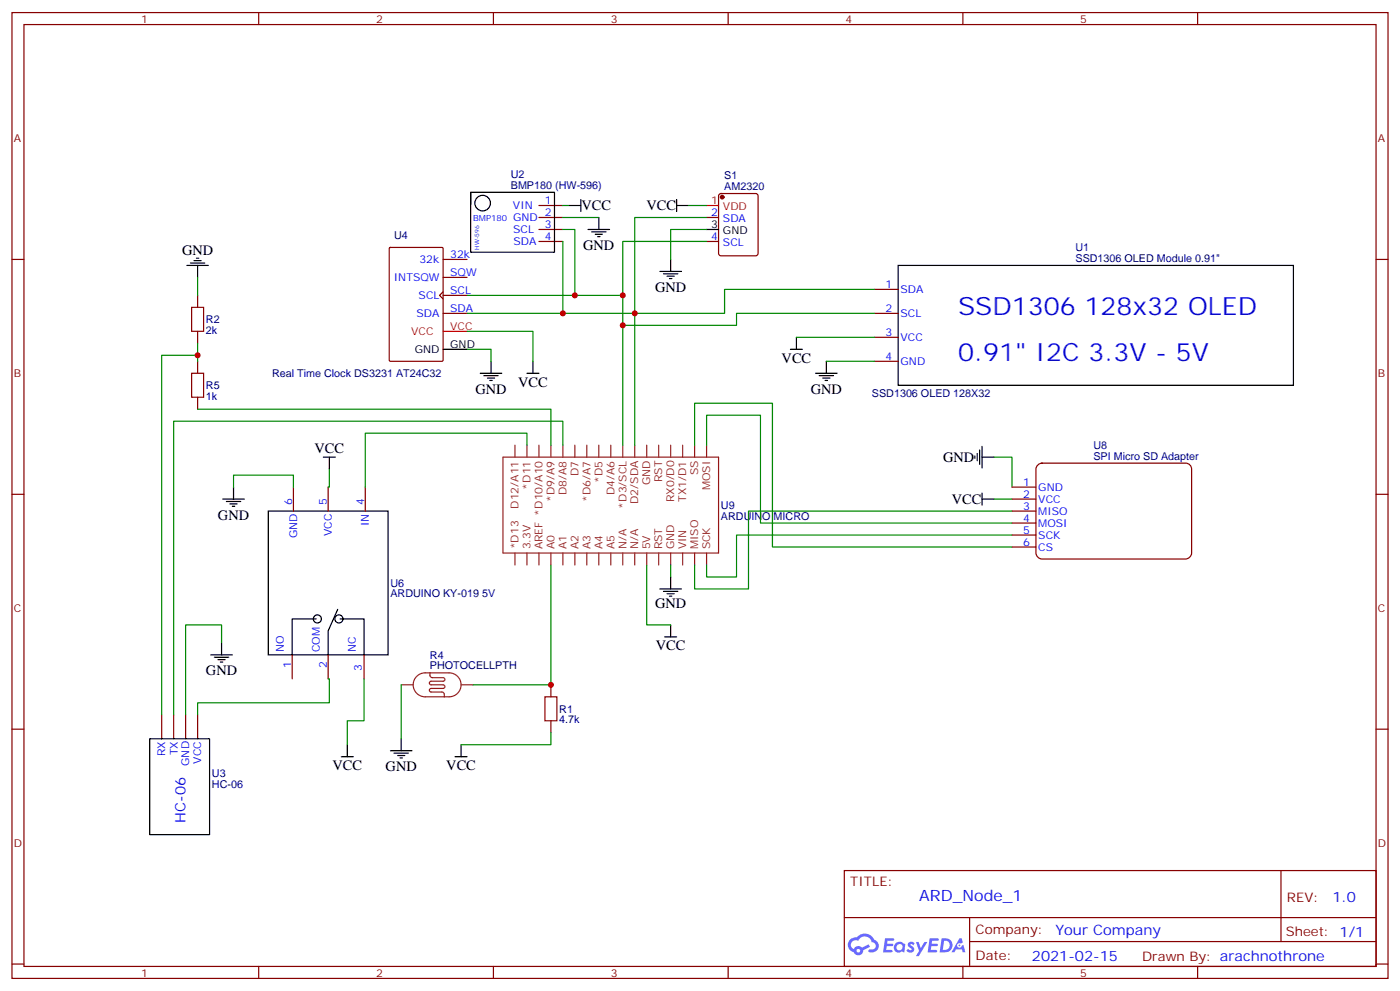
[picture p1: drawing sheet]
<svg xmlns="http://www.w3.org/2000/svg" width="412mm" height="292mm" viewBox="0 0 412 292" stroke-linecap="round" stroke-linejoin="round" font-family="sans-serif">
<g fill="none" stroke="#870000" stroke-width=".35">
<path d="M3.5 3.7h405.4v284.3h-405.4zM7.1 7.2h398.2v277.3h-398.2zM76.2 3.7v3.5M145.3 3.7v3.5M214.5 3.7v3.5M283.6 3.7v3.5M352.8 3.7v3.5M3.5 76.4h3.6M405.3 76.4h3.6M3.5 145.5h3.6M405.3 145.5h3.6M3.5 214.7h3.6"/>
<path d="M405.3 214.7h3.6M248.7 256.3h156.6v28.2h-156.6zM377.3 256.3v20.9M248.7 270.1h156.5M285.6 277.2h119.6M285.6 270.1v14.2M3.5 283.8h3.6M76.2 284.5v3.5M145.3 284.5v3.5M214.5 284.5v3.5M283.6 284.5v3.5M352.8 284.5v3.5"/>
<path d="M405.3 283.8h3.6"/>
</g>
<g fill="#5487ff">
<path d="M267.7 277.5a1.22 1.22 0 0 1 1.7 .2l-.4 .6a.47 .47 0 0 0-.3-.4 .47 .47 0 0 0-.5 .2l.1 .2a1.14 1.14 0 0 1 .8 1.8 1.14 1.14 0 0 1-1.9 0l-.2-.2 .5-.6 .7 .5a.29 .29 0 0 0 .3-.3 .29 .29 0 0 0-.2-.3 1.04 1.04 0 0 1-.6-1.7z"/>
<path d="M260.7 276.2h2.4l.3 .2-.2 .5-1.8 .1-.1 .8h1.5l.3 .4-.3 .4h-1.6l-.2 1.1h1.7l.2 .3-.2 .3-2.6 .1z"/>
<path d="M273.8 276.2h2.4l.3 .2-.1 .5-1.8 .1-.2 .8h1.6l.3 .4-.4 .4-1.6-.1-.1 1.1 1.7 .1 .2 .3-.2 .3-2.6 .1z"/>
<path d="M282.6 276.2h.7l.3 1.3-.6 .3a.69 .69 0 0 0-1 .3 .69 .69 0 0 0 .4 .9 .69 .69 0 0 0 .9-.6l.5-.2 .6 2.2h-.8l-.2-.9h-1.8l-.5 .9h-.8z"/>
<path d="M269.8 277.3h.8l.6 1.8 1.1-1.8h.9l-2.6 4.2h-.8l.9-1.5z"/>
<path d="M277.4 276.2l-.6 4.2h1.3a2.11 2.11 0 0 0 2.5-2.1 2.11 2.11 0 0 0-2.5-2.1zM278.1 277a1.39 1.39 0 0 1 1.7 1.4 1.39 1.39 0 0 1-1.8 1.2h-.3z"/>
<path d="M263.7 277.8a1.54 1.54 0 0 0-.1 2.2 1.54 1.54 0 0 0 2.2 .1l.6 .3 .3-2.3-.2-.3h-.4a1.49 1.49 0 0 0-2.4 0zM264 278.8a.94 .94 0 0 1 1.8 0 .94 .94 0 0 1-1.8 0z"/>
<path d="M250.4 276.6a2.18 2.18 0 0 0 1.1 3.7 1.44 1.44 0 0 0 1.6 .9 1.44 1.44 0 0 0 1.2-1.4l2-1.1-.5-.7-1.9 1a1.47 1.47 0 0 0-2.4 .4 1.39 1.39 0 0 1-.7-1.9 1.39 1.39 0 0 1 2-.5 2.12 2.12 0 0 1 2.2-1.3 2.12 2.12 0 0 1 1.9 1.7 1.14 1.14 0 0 1 1.1 1.4 1.14 1.14 0 0 1-1.7 .7 .43 .43 0 0 0-.5 .4 .43 .43 0 0 0 .4 .5 1.98 1.98 0 0 0 2.5-1.2 1.98 1.98 0 0 0-1.2-2.6 3.1 3.1 0 0 0-5.3-.6l-.9 .1zM252.3 279.9a.55 .55 0 0 1 1.1 0 .55 .55 0 0 1-1.1 0z"/>
<circle cx="282.6" cy="278.3" r=".26"/>
</g>
<g fill="none" stroke="#870000" stroke-width=".35">
<path d="M211.9 57.2l.5-.2h10.2l.7 .4v17.2l-.5 .7h-10.4l-.7-.4v-17.2zM114.7 73l.3-.2h15.2l.3 .2v33l-.2 .3-15.3 .1-.3-.2zM130.5 76.4h7.1M158.7 64h7.1M158.7 71.1h7.1M158.7 60.5h7.1M158.7 67.6h7.1M208.1 64h3.6M208.1 71.1h3.6M58.2 87v3.5M58.2 97.5v3.6M130.5 85.9l-1 1.1 1 1"/>
<path d="M130.5 92.3h7.1M130.5 81.7h7.1M130.5 87h7.1M257.5 85.2h7.1M257.5 92.3h7.1M257.5 99.3h7.1M58.2 106.4v3.5M58.2 116.9v3.6M257.5 106.4h7.1M305.7 136.9l1.2-.6h42.3a1.76 1.76 0 0 1 1.8 1.8v24.7a1.89 1.89 0 0 1-1.8 1.8h-42.3a1.89 1.89 0 0 1-1.7-1.8v-24.7zM86.4 143.4v7.1M96.7 143.4v7.1"/>
<path d="M107.6 143.4v7.1M298.1 143.4h7.1M298.1 146.9h7.1M298.1 150.5h7.1M298.1 154h7.1M298.1 157.5h7.1M298.1 161h7.1M86.1 192.8v7M96.7 192.8v7M107.2 192.8v7M47.6 210.4v7.1M51.2 210.4v7.1"/>
<path d="M54.7 210.4v7.1M58.2 210.4v7.1M162.3 201.6v3.5M162.3 212.2v3.5"/>
</g>
<circle cx="212.7" cy="58" r=".53" fill="#870000" stroke="#870000" stroke-width=".35"/>
<path d="M208.1 60.5h3.6M130.5 97.5h7.1" fill="none" stroke="#f00" stroke-width=".35"/>
<g fill="none" stroke="#000" stroke-width=".35">
<path d="M138.6 56.6v17.7h24.7v-17.7h-24.7v3.5M171.1 58.7v3.6M199.3 58.7v3.6M55 78.1h6.4M56.1 77.4h4.2M57.1 76.7h2.2M57.9 76h.7M58.2 78.1v3.6M167.6 60.5h3.5M173.2 67.6h6.4M174.3 68.3h4.2M175.3 69h2.1"/>
<path d="M176 69.7h.7M176.4 64v3.6M194.4 79.9h6.3M197.6 76.4v3.5M199.3 60.5h3.5M208.1 67.6h3.6M264.6 78.1h116.4v35.3h-116.4zM195.4 80.6h4.3M196.5 81.3h2.1M197.2 82h.7M234.6 99.3v3.5M130.5 102.8h7.1"/>
<path d="M141.5 109.9h6.3M142.5 110.6h4.3M143.6 111.3h2.1M144.3 112h.7M144.6 106.4v3.5M155.2 109.9h3.5M157 106.4v3.5M232.8 102.8h3.6M240.2 109.9h6.4M241.3 110.6h4.2M242.4 111.3h2.1M243.1 112h.7"/>
<path d="M243.4 106.4v3.5M95.2 134.6h3.6M97 134.6v3.5M287.2 134.2v.7M287.9 133.5v2.1M288.6 132.5v4.2M289.3 134.6h3.5M289.3 131.4v6.4M65.6 146.9h6.4M66.7 147.6h4.2M67.7 148.3h2.1M68.4 149h.7"/>
<path d="M68.8 143.4v3.5M79 150.5h35.3v42.3h-35.3zM289.3 145.2v3.5M289.3 146.9h3.5M99.5 179.4l-2.8 6.3v7.1M194.4 173.4h6.3M195.4 174.1h4.3M196.5 174.8h2.1M197.2 175.5h.7M197.6 169.9v3.5M62.1 192.8h6.3M63.1 193.5h4.3"/>
<path d="M64.2 194.2h2.1M64.9 194.9h.7M65.3 189.3v3.5M93.1 182.2h-7v10.6M100.2 182.2h7v10.6M195.8 187.5h3.5M197.6 184v3.5M44.1 217.5h17.6v28.2h-17.6zM102.3 219.3v3.5M118.2 217.5v3.5M135.8 219.3v3.5M100.5 222.8h3.6"/>
<path d="M115 221h6.4M116.1 221.7h4.2M117.1 222.4h2.1M117.8 223.1h.7M134.1 222.8h3.5"/>
<circle cx="142.2" cy="59.8" r="2.29"/>
<circle cx="93.5" cy="182.2" r="1.19"/>
<circle cx="99.8" cy="182.2" r="1.19"/>
</g>
<g fill="none" stroke="#8c2424" stroke-width=".35">
<path d="M148.2 134.6h63.5v28.2h-63.5zM151.7 131.1v3.5M155.2 131.1v3.5M158.7 131.1v3.5M162.3 131.1v3.5M165.8 131.1v3.5M169.3 131.1v3.5M172.9 131.1v3.5M176.4 131.1v3.5M179.9 131.1v3.5M183.4 131.1v3.5M187 131.1v3.5"/>
<path d="M190.5 131.1v3.5M194 131.1v3.5M197.6 131.1v3.5M201.1 131.1v3.5M204.6 131.1v3.5M208.1 131.1v3.5M151.7 162.8v3.5M155.2 162.8v3.5M158.7 162.8v3.5M162.3 162.8v3.5M165.8 162.8v3.5M169.3 162.8v3.5"/>
<path d="M172.9 162.8v3.5M176.4 162.8v3.5M179.9 162.8v3.5M183.4 162.8v3.5M187 162.8v3.5M190.5 162.8v3.5M194 162.8v3.5M197.6 162.8v3.5M201.1 162.8v3.5M204.6 162.8v3.5M208.1 162.8v3.5M122.7 199.1a3.5 3.5 0 0 1 2.5-1h7.1a3.5 3.5 0 0 1 3.5 3.5 3.5 3.5 0 0 1-3.5 3.5h-7.1a3.5 3.5 0 0 1-3.2-2.1 3.5 3.5 0 0 1 .7-3.9z"/>
<path d="M126.6 198.1l.1 1 .4 .3 3.4 .1a.53 .53 0 0 1 .6 .5 .53 .53 0 0 1-.6 .6h-3.5a.53 .53 0 0 0-.5 .5 .53 .53 0 0 0 .5 .5h3.5a.53 .53 0 0 1 .6 .5 .53 .53 0 0 1-.6 .6h-3.5a.53 .53 0 0 0-.5 .5 .53 .53 0 0 0 .5 .5l3.4 .1 .4 .4 .1 .9M118.2 201.6h3.5M135.8 201.6h3.5"/>
</g>
<path d="M56.4 90.5h3.6v7h-3.6zM56.4 109.9h3.6v7h-3.6zM160.5 205.1h3.5v7.1h-3.5z" fill="none" stroke="#a10000" stroke-width=".35"/>
<g fill="none" stroke="#008700" stroke-width=".35">
<path d="M165.8 67.6h3.5v19.4M165.8 71.1v21.2M165.8 64h10.6M165.8 60.5h1.8M202.8 60.5h5.3M208.1 64h-21.1v28.3h26.4v-7.1h44.1M208.1 71.1h-24.7v15.9M208.1 67.6h-10.5v8.8M58.2 81.7v5.3M137.6 97.5h19.4v8.9M137.6 92.3h49.4v38.8M137.6 87h45.8v44.1"/>
<path d="M234.6 99.3h22.9M257.5 92.3h-40.5v3.5h-33.6M58.2 104.6h-10.6v105.8M58.2 101.1v5.3M137.6 102.8h7v3.6M243.4 106.4h14.1M58.2 120.5h104.1v10.6M97 138.1v5.3h-.3M155.2 131.1v-3.6h-47.6v15.9M165.8 131.1v-7.1h-114.6v86.4M204.6 131.1v-12.4h22.9v42.3h70.6M208.1 131.1v-8.9h15.9v31.8h74.1"/>
<path d="M292.8 134.6h5.3v8.8M68.8 143.4v-3.5h17.6v3.5M292.8 146.9h5.3M298.1 150.5h-77.6v22.9h-15.9v-7.1M298.1 157.5h-81.1v12.4h-8.9v-3.6M162.3 166.3v35.3h-23M190.5 166.3v17.7h7.1M197.6 166.3v3.6M65.3 189.3v-5.3h-10.6v26.4M96.7 199.8h.3v7.1h-38.8v3.5M107.2 199.8v12.4h-4.9v7.1M118.2 201.6v15.9"/>
<path d="M162.3 215.7v3.6h-26.5"/>
</g>
<g fill="#c00">
<circle cx="187" cy="92.3" r=".88"/>
<circle cx="183.4" cy="87" r=".88"/>
<circle cx="165.8" cy="92.3" r=".88"/>
<circle cx="169.3" cy="87" r=".88"/>
<circle cx="183.4" cy="95.8" r=".88"/>
<circle cx="162.3" cy="201.6" r=".88"/>
<circle cx="58.2" cy="104.6" r=".88"/>
</g>
<g font-size="7.4" fill="#00f">
<text x="282.2" y="92.6">SSD1306 128x32 OLED</text>
<text x="282.2" y="106.4">0.91&quot; I2C 3.3V - 5V</text>
</g>
<text font-size="4.6" fill="#00f" x="270.8" y="265.3">ARD_Node_1</text>
<g font-size="4.2">
<text x="171.3" y="62">VCC</text>
<text x="190.4" y="62">VCC</text>
<text x="53.6" y="75">GND</text>
<text x="171.8" y="73.6">GND</text>
<text x="193" y="85.9">GND</text>
<text x="230.2" y="106.8">VCC</text>
<text x="152.6" y="113.8">VCC</text>
<text x="140.1" y="115.9">GND</text>
<text x="238.8" y="115.9">GND</text>
<text x="92.7" y="133.5">VCC</text>
<text x="277.8" y="136">GND</text>
<text x="280.4" y="148.3">VCC</text>
<text x="64.2" y="153">GND</text>
<text x="193" y="179">GND</text>
<text x="193.2" y="191.4">VCC</text>
<text x="60.7" y="198.8">GND</text>
<text x="98" y="226.7">VCC</text>
<text x="113.6" y="227">GND</text>
<text x="131.5" y="226.7">VCC</text>
</g>
<g font-size="4.2" fill="#00f">
<text x="54.7" y="242.2" transform="rotate(-90 54.7 242.2)">HC-06</text>
<text x="392.5" y="265.6">1.0</text>
<text x="310.9" y="275.1">Your Company</text>
<text x="304" y="282.9">2021-02-15</text>
</g>
<g font-size="3.9" fill="#800">
<text x="250.5" y="260.9">TITLE:</text>
<text x="379.1" y="265.6">REV:</text>
<text x="287.4" y="275.1">Company:</text>
<text x="378.7" y="275.7">Sheet: 1/1</text>
<text x="287.4" y="282.8">Date:</text>
<text x="336.4" y="282.8">Drawn By: arachnothrone</text>
</g>
<g font-size="3.2" fill="#800">
<text x="41.6" y="6.7">1</text>
<text x="110.8" y="6.7">2</text>
<text x="179.9" y="6.7">3</text>
<text x="249.1" y="6.7">4</text>
<text x="318.2" y="6.7">5</text>
<text x="4.1" y="41.8">A</text>
<text x="405.9" y="41.8">A</text>
<text x="4.1" y="110.9">B</text>
<text x="405.9" y="110.9">B</text>
<text x="4.1" y="180.1">C</text>
<text x="405.9" y="180.1">C</text>
<text x="4.1" y="249.2">D</text>
<text x="405.9" y="249.2">D</text>
<text x="41.6" y="287.5">1</text>
<text x="110.8" y="287.5">2</text>
<text x="179.9" y="287.5">3</text>
<text x="249.1" y="287.5">4</text>
<text x="318.2" y="287.5">5</text>
</g>
<g font-size="3.2" fill="#000080">
<text x="150.5" y="52.5">U2</text>
<text x="213.4" y="52.8">S1</text>
<text x="150.5" y="55.6">BMP180 (HW-596)</text>
<text x="213.4" y="55.9">AM2320</text>
<text x="116.1" y="70.5">U4</text>
<text x="316.8" y="77.1">SSD1306 OLED Module 0.91&quot;</text>
<text x="316.8" y="74">U1</text>
<text x="60.7" y="95.2">R2</text>
<text x="60.7" y="98.3">2k</text>
<text x="80.1" y="111">Real Time Clock DS3231 AT24C32</text>
<text x="60.7" y="117.7">1k</text>
<text x="60.7" y="114.6">R5</text>
<text x="256.8" y="116.9">SSD1306 OLED 128X32</text>
<text x="322.1" y="135.3">SPI Micro SD Adapter</text>
<text x="322.1" y="132.1">U8</text>
<text x="212.4" y="149.9">U9</text>
<text x="212.4" y="153">ARDUINO MICRO</text>
<text x="115" y="172.8">U6</text>
<text x="115" y="175.9">ARDUINO KY-019 5V</text>
<text x="126.7" y="197">PHOTOCELLPTH</text>
<text x="126.7" y="193.9">R4</text>
<text x="164.7" y="209.8">R1</text>
<text x="164.7" y="212.9">4.7k</text>
<text x="62.4" y="232">HC-06</text>
<text x="62.4" y="228.9">U3</text>
</g>
<g font-size="3.2" fill="#00f">
<text x="151.1" y="61.6">VIN</text>
<text x="151.1" y="65.1">GND</text>
<text x="160.5" y="60.1">1</text>
<text x="160.5" y="63.7">2</text>
<text x="209.5" y="63.7">2</text>
<text x="213" y="65.4">SDA</text>
<text x="151.2" y="68.6">SCL</text>
<text x="160.5" y="67.2">3</text>
<text x="160.5" y="70.7">4</text>
<text x="209.5" y="70.7">4</text>
<text x="123.6" y="77.4">32k</text>
<text x="132.6" y="76">32k</text>
<text x="151.3" y="72.1">SDA</text>
<text x="213" y="72.5">SCL</text>
<text x="116" y="82.7">INTSQW</text>
<text x="132.6" y="81.3">SQW</text>
<text x="123.3" y="88">SCL</text>
<text x="132.6" y="86.6">SCL</text>
<text x="260.8" y="84.8">1</text>
<text x="265.3" y="86.3">SDA</text>
<text x="122.7" y="93.3">SDA</text>
<text x="132.6" y="91.9">SDA</text>
<text x="260.8" y="91.9">2</text>
<text x="265.3" y="93.3">SCL</text>
<text x="260.8" y="99">3</text>
<text x="265.3" y="100.4">VCC</text>
<text x="260.8" y="106">4</text>
<text x="265.3" y="107.4">GND</text>
<text x="301.4" y="143.1">1</text>
<text x="86.1" y="148.7" transform="rotate(-90 86.1 148.7)">6</text>
<text x="96.3" y="148.7" transform="rotate(-90 96.3 148.7)">5</text>
<text x="107.2" y="148.7" transform="rotate(-90 107.2 148.7)">4</text>
<text x="301.4" y="146.6">2</text>
<text x="305.9" y="144.6">GND</text>
<text x="305.9" y="148">VCC</text>
<text x="108.7" y="154.9" transform="rotate(-90 108.7 154.9)">IN</text>
<text x="301.4" y="150.1">3</text>
<text x="301.4" y="153.6">4</text>
<text x="305.9" y="151.5">MISO</text>
<text x="305.9" y="155">MOSI</text>
<text x="87.5" y="158.4" transform="rotate(-90 87.5 158.4)">GND</text>
<text x="97.7" y="157.8" transform="rotate(-90 97.7 157.8)">VCC</text>
<text x="301.4" y="157.2">5</text>
<text x="301.4" y="160.7">6</text>
<text x="305.9" y="158.6">SCK</text>
<text x="305.9" y="162.1">CS</text>
<text x="83.6" y="192.1" transform="rotate(-90 83.6 192.1)">NO</text>
<text x="85.7" y="196.6" transform="rotate(-90 85.7 196.6)">1</text>
<text x="94.2" y="192.1" transform="rotate(-90 94.2 192.1)">COM</text>
<text x="96.3" y="196.6" transform="rotate(-90 96.3 196.6)">2</text>
<text x="104.8" y="192.1" transform="rotate(-90 104.8 192.1)">NC</text>
<text x="106.5" y="197.6" transform="rotate(-90 106.5 197.6)">3</text>
<text x="48.7" y="222.6" transform="rotate(-90 48.7 222.6)">RX</text>
<text x="52.4" y="222.3" transform="rotate(-90 52.4 222.3)">TX</text>
<text x="55.7" y="225.5" transform="rotate(-90 55.7 225.5)">GND</text>
<text x="59.3" y="224.8" transform="rotate(-90 59.3 224.8)">VCC</text>
</g>
<g font-size="3.2" fill="#f00">
<text x="209.5" y="60.1">1</text>
<text x="213" y="61.9">VDD</text>
<text x="121.1" y="98.6">VCC</text>
<text x="132.6" y="97.2">VCC</text>
</g>
<g font-size="3.2">
<text x="209.5" y="67.2">3</text>
<text x="213" y="69">GND</text>
<text x="122.2" y="103.9">GND</text>
<text x="132.6" y="102.5">GND</text>
</g>
<g font-size="3.2" fill="#8d2323">
<text x="170.4" y="140.1" transform="rotate(-90 170.4 140.1)">D7</text>
<text x="177.4" y="142.1" transform="rotate(-90 177.4 142.1)">*D5</text>
<text x="191.6" y="142.9" transform="rotate(-90 191.6 142.9)">GND</text>
<text x="195.1" y="142" transform="rotate(-90 195.1 142)">RST</text>
<text x="205.7" y="139.9" transform="rotate(-90 205.7 139.9)">SS</text>
<text x="152.8" y="149.8" transform="rotate(-90 152.8 149.8)">D12/A11</text>
<text x="156.3" y="144.1" transform="rotate(-90 156.3 144.1)">*D11</text>
<text x="163.3" y="147.7" transform="rotate(-90 163.3 147.7)">*D9/A9</text>
<text x="166.9" y="145.7" transform="rotate(-90 166.9 145.7)">D8/A8</text>
<text x="173.9" y="147.7" transform="rotate(-90 173.9 147.7)">*D6/A7</text>
<text x="181" y="145.7" transform="rotate(-90 181 145.7)">D4/A6</text>
<text x="184.5" y="149.7" transform="rotate(-90 184.5 149.7)">*D3/SCL</text>
<text x="188" y="148.3" transform="rotate(-90 188 148.3)">D2/SDA</text>
<text x="198.6" y="147.8" transform="rotate(-90 198.6 147.8)">RX0/D0</text>
<text x="202.1" y="147.7" transform="rotate(-90 202.1 147.7)">TX1/D1</text>
<text x="209.2" y="144.3" transform="rotate(-90 209.2 144.3)">MOSI</text>
<text x="152.8" y="161.7" transform="rotate(-90 152.8 161.7)">*D13</text>
<text x="156.3" y="161.7" transform="rotate(-90 156.3 161.7)">3.3V</text>
<text x="159.8" y="161.7" transform="rotate(-90 159.8 161.7)">AREF *D10/A10</text>
<text x="163.3" y="161.7" transform="rotate(-90 163.3 161.7)">A0</text>
<text x="166.9" y="161.7" transform="rotate(-90 166.9 161.7)">A1</text>
<text x="170.4" y="161.7" transform="rotate(-90 170.4 161.7)">A2</text>
<text x="173.9" y="161.7" transform="rotate(-90 173.9 161.7)">A3</text>
<text x="177.4" y="161.7" transform="rotate(-90 177.4 161.7)">A4</text>
<text x="181" y="161.7" transform="rotate(-90 181 161.7)">A5</text>
<text x="184.5" y="161.7" transform="rotate(-90 184.5 161.7)">N/A</text>
<text x="188" y="161.7" transform="rotate(-90 188 161.7)">N/A</text>
<text x="191.6" y="161.7" transform="rotate(-90 191.6 161.7)">5V</text>
<text x="195.1" y="161.7" transform="rotate(-90 195.1 161.7)">RST</text>
<text x="198.6" y="161.7" transform="rotate(-90 198.6 161.7)">GND</text>
<text x="202.1" y="161.7" transform="rotate(-90 202.1 161.7)">VIN</text>
<text x="205.7" y="161.7" transform="rotate(-90 205.7 161.7)">MISO</text>
<text x="209.2" y="161.7" transform="rotate(-90 209.2 161.7)">SCK</text>
</g>
<text font-size="2.5" fill="#00f" x="139.4" y="65">BMP180</text>
<text font-size="1.8" fill="#00f" x="141.1" y="73.6" transform="rotate(-90 141.1 73.6)">HW-596</text>
</svg>
